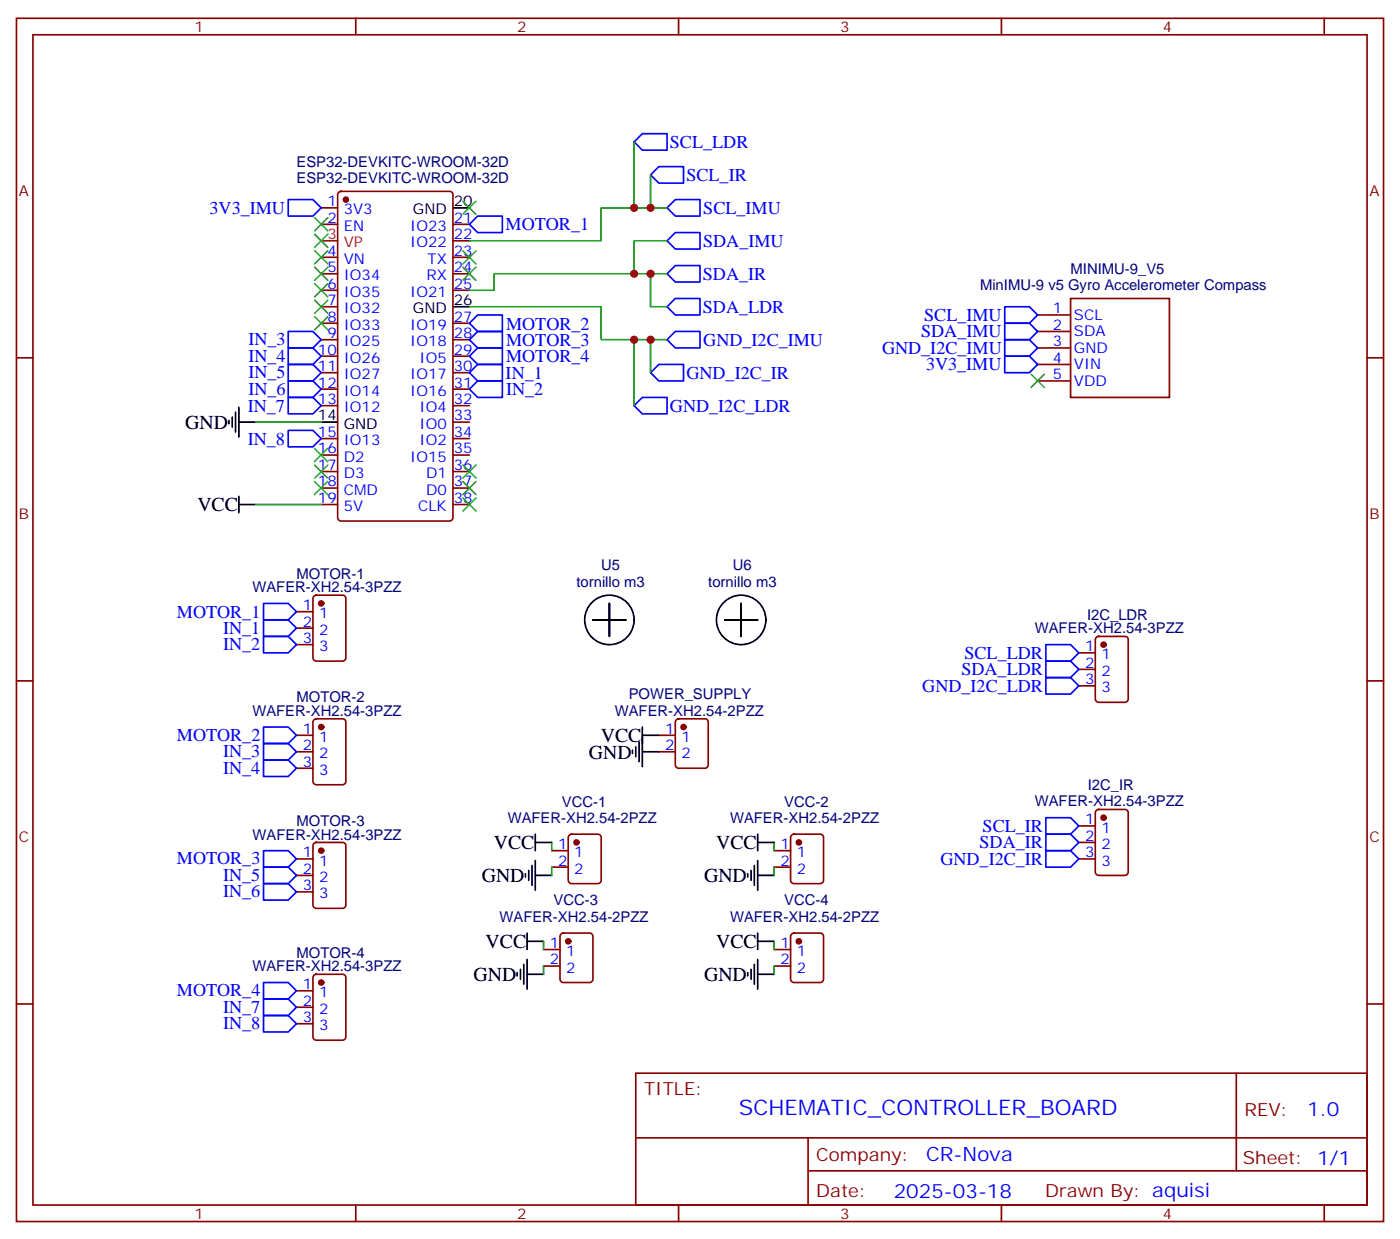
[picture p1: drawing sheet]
<svg xmlns="http://www.w3.org/2000/svg" width="300mm" height="265mm" viewBox="0 0 300 265" stroke-linecap="round" stroke-linejoin="round" font-family="sans-serif">
<g fill="none" stroke="#870000" stroke-width=".35">
<path d="M3.5 3.9h292.8v257.5h-292.8zM7.1 7.4h285.7v250.5h-285.7zM76.2 3.9v3.5M145.3 3.9v3.5M214.5 3.9v3.5M283.6 3.9v3.5M68.8 58.6h3.5M68.8 55.1h3.5M68.8 48h3.5M68.8 44.5h3.5M72.6 41.2l.4-.2h23.3a.71 .71 0 0 1 .7 .7v69.1a.76 .76 0 0 1-.7 .7h-23.3a.76 .76 0 0 1-.7-.7v-69.1zM97 58.6h3.5"/>
<path d="M97 55.1h3.5M97 51.5h3.5M97 48h3.5M3.5 76.6h3.6M68.8 79.8h3.5M68.8 76.2h3.5M68.8 72.7h3.5M68.8 69.2h3.5M68.8 62.1h3.5M68.8 65.7h3.5M97 79.8h3.5M97 76.2h3.5"/>
<path d="M97 72.7h3.5M97 69.2h3.5M97 62.1h3.5M222.2 67.4h7.1M222.2 70.9h7.1M222.2 74.5h7.1M222.2 78h7.1M229.3 63.9h21.2v21.2h-21.2zM292.8 76.6h3.5M68.8 97.4h3.5M68.8 93.9h3.5M68.8 86.8h3.5"/>
<path d="M68.8 83.3h3.5M97 97.4h3.5M97 93.9h3.5M97 90.3h3.5M97 86.8h3.5M97 83.3h3.5M222.2 81.5h7.1M68.8 108h3.5M68.8 104.5h3.5M68.8 100.9h3.5M97 108h3.5M97 104.5h3.5"/>
<path d="M97 100.9h3.5M63.5 130.9h3.5M63.5 134.4h3.5M63.5 138h3.5M67.3 127.6l.4-.2h5.7a.71 .71 0 0 1 .7 .7v12.7a.76 .76 0 0 1-.7 .7h-5.7a.76 .76 0 0 1-.7-.7v-12.7zM231.1 139.7h3.5M234.8 136.4l.5-.2h5.6a.71 .71 0 0 1 .8 .7v12.7a.76 .76 0 0 1-.8 .7h-5.6a.76 .76 0 0 1-.7-.7v-12.7zM3.5 145.7h3.6M63.5 157.4h3.5M67.3 154.1l.4-.3h5.7a.71 .71 0 0 1 .7 .8v12.7a.76 .76 0 0 1-.7 .7h-5.7a.76 .76 0 0 1-.7-.7v-12.7zM141.1 157.4h3.5M144.9 154.1l.4-.3h5.7a.71 .71 0 0 1 .7 .8v9.1a.76 .76 0 0 1-.7 .7h-5.7a.76 .76 0 0 1-.7-.7v-9.1z"/>
<path d="M231.1 143.3h3.5M231.1 146.8h3.5M292.8 145.7h3.5M63.5 160.9h3.5M63.5 164.4h3.5M121.9 178.7l.5-.2h5.7a.71 .71 0 0 1 .7 .7v9.2a.76 .76 0 0 1-.7 .7h-5.7a.76 .76 0 0 1-.7-.7v-9.2zM141.1 160.9h3.5M169.6 178.7l.4-.2h5.7a.71 .71 0 0 1 .7 .7v9.2a.76 .76 0 0 1-.7 .7h-5.7a.76 .76 0 0 1-.7-.7v-9.2zM231.1 176.8h3.5M234.8 173.5l.5-.3h5.6a.71 .71 0 0 1 .8 .8v12.7a.76 .76 0 0 1-.8 .7h-5.6a.76 .76 0 0 1-.7-.7v-12.7zM63.5 183.8h3.5M63.5 187.4h3.5"/>
<path d="M63.5 190.9h3.5M67.3 180.5l.4-.2h5.7a.71 .71 0 0 1 .7 .7v12.7a.76 .76 0 0 1-.7 .7h-5.7a.76 .76 0 0 1-.7-.7v-12.7zM118.2 182.1h3.5M118.2 185.6h3.5M120.2 199.9l.4-.2h5.7a.71 .71 0 0 1 .7 .7v9.2a.76 .76 0 0 1-.7 .7h-5.7a.76 .76 0 0 1-.7-.7v-9.2zM165.8 182.1h3.5M165.8 185.6h3.5M169.6 199.9l.4-.2h5.7a.71 .71 0 0 1 .7 .7v9.2a.76 .76 0 0 1-.7 .7h-5.7a.76 .76 0 0 1-.7-.7v-9.2zM231.1 180.3h3.5M231.1 183.8h3.5M3.5 214.9h3.6M63.5 212.1h3.5"/>
<path d="M63.5 215.6h3.5M63.5 219.1h3.5M67.3 208.7l.4-.2h5.7a.71 .71 0 0 1 .7 .7v12.7a.76 .76 0 0 1-.7 .7h-5.7a.76 .76 0 0 1-.7-.7v-12.7zM116.4 203.2h3.5M116.4 206.8h3.5M165.8 203.2h3.5M165.8 206.8h3.5M292.8 214.9h3.5M136.2 229.7h156.6v28.2h-156.6zM264.8 229.7v20.9M76.2 257.9v3.5M136.2 243.5h156.5"/>
<path d="M145.3 257.9v3.5M173.1 250.6h119.6M173.1 243.5v14.2M214.5 257.9v3.5M283.6 257.9v3.5"/>
</g>
<g fill="none" stroke="#000" stroke-width=".35">
<path d="M97 44.5h3.5M97 65.7h3.5M49 90v.7M49.7 89.3v2.1M50.4 88.2v4.3M51.2 90.3h3.5M51.2 87.2v6.3M68.8 90.3h3.5M51.2 108h3.5M51.2 106.2v3.5M130.5 129.2v3.5h3.6h-3.6v3.5v-3.5h-3.5h3.5zM158.7 129.2v3.5h3.6h-3.6v3.5v-3.5h-3.5h3.5z"/>
<path d="M136.2 159.8v2.2M136.9 158.8v4.2M137.6 155.6v8.5M137.6 157.4h3.5M114.7 178.5v3.6M135.5 160.5v.8M137.6 160.9h3.5M162.3 178.5v3.6M112.5 187v.7M112.9 199.7v3.5M113.2 186.3v2.1M113.9 185.2v4.3"/>
<path d="M114.7 187.4h3.5M114.7 184.2v6.3M114.7 180.3h3.5M160.2 187v.7M160.9 186.3v2.1M161.6 185.2v4.3M162.3 187.4h3.5M162.3 184.2v6.3M162.3 199.7v3.5M162.3 180.3h3.5M110.8 208.2v.7M111.5 207.5v2.1"/>
<path d="M112.2 206.4v4.2M112.9 201.5h3.5M112.9 205.4v6.3M112.9 208.5h3.5M160.2 208.2v.7M160.9 207.5v2.1M161.6 206.4v4.2M162.3 205.4v6.3M162.3 201.5h3.5M162.3 208.5h3.5"/>
<circle cx="130.5" cy="132.7" r="5.3"/>
<circle cx="158.7" cy="132.7" r="5.3"/>
</g>
<path d="M68.8 51.5h3.5" fill="none" stroke="#f00" stroke-width=".35"/>
<g fill="#870000" stroke="#870000" stroke-width=".35">
<circle cx="74.1" cy="42.7" r=".53"/>
<circle cx="236.4" cy="138" r=".53"/>
<circle cx="236.4" cy="175" r=".53"/>
<circle cx="68.8" cy="129.2" r=".53"/>
<circle cx="68.8" cy="155.6" r=".53"/>
<circle cx="68.8" cy="182.1" r=".53"/>
<circle cx="68.8" cy="210.3" r=".53"/>
<circle cx="146.4" cy="155.6" r=".53"/>
<circle cx="123.5" cy="180.3" r=".53"/>
<circle cx="171.1" cy="180.3" r=".53"/>
<circle cx="171.1" cy="201.5" r=".53"/>
<circle cx="121.7" cy="201.5" r=".53"/>
</g>
<g fill="none" stroke="#3c3" stroke-width=".35">
<path d="M67.4 46.6l2.8 2.8M67.4 50.1l2.8 2.9M67.4 53.7l2.8 2.8M67.4 57.2l2.8 2.8M70.2 46.6l-2.8 2.8M70.2 50.1l-2.8 2.9M70.2 53.7l-2.8 2.8M70.2 57.2l-2.8 2.8M99.1 53.7l2.9 2.8M99.1 57.2l2.9 2.8M99.1 43.1l2.9 2.8M102 53.7l-2.9 2.8"/>
<path d="M102 57.2l-2.9 2.8M102 43.1l-2.9 2.8M67.4 60.7l2.8 2.8M67.4 64.2l2.8 2.9M67.4 67.8l2.8 2.8M70.2 60.7l-2.8 2.8M70.2 64.2l-2.8 2.9M70.2 67.8l-2.8 2.8M67.4 96l2.8 2.8M67.4 99.5l2.8 2.8M70.2 96l-2.8 2.8M70.2 99.5l-2.8 2.8"/>
<path d="M99.1 99.5l2.9 2.8M102 99.5l-2.9 2.8M220.8 80.1l2.9 2.8M223.7 80.1l-2.9 2.8M67.4 103l2.8 2.9M70.2 103l-2.8 2.9M99.1 106.6l2.9 2.8M99.1 103l2.9 2.9M102 106.6l-2.9 2.8M102 103l-2.9 2.9"/>
</g>
<g fill="none" stroke="#00f" stroke-width=".35">
<path d="M135.8 30.4l1.8-1.8h5.3v3.5h-5.3zM139.3 37.4l1.8-1.7h5.3v3.5h-5.3zM61.7 42.7h5.3l1.8 1.8-1.8 1.7h-5.3zM100.5 48l1.8-1.8h5.3v3.6h-5.3zM142.9 44.5l1.7-1.8h5.3v3.5h-5.3zM142.9 51.5l1.7-1.7h5.3v3.5h-5.3zM144.6 56.8h5.3v3.6h-5.3l-1.7-1.8zM61.7 70.9h5.3l1.8 1.8-1.8 1.8h-5.3zM61.7 74.5h5.3l1.8 1.7-1.8 1.8h-5.3zM61.7 78h5.3l1.8 1.8-1.8 1.7h-5.3zM100.5 69.2l1.8-1.8h5.3v3.5h-5.3zM100.5 72.7l1.8-1.8h5.3v3.6h-5.3z"/>
<path d="M100.5 79.8l1.8-1.8h5.3v3.5h-5.3zM102.3 74.5h5.3v3.5h-5.3l-1.8-1.8zM139.3 79.8l1.8-1.8h5.3v3.5h-5.3zM142.9 72.7l1.7-1.8h5.3v3.6h-5.3zM142.9 65.7l1.7-1.8h5.3v3.5h-5.3zM215.2 72.7h5.3l1.7 1.8-1.7 1.7h-5.3zM215.2 69.2h5.3l1.7 1.7-1.7 1.8h-5.3zM215.2 65.7h5.3l1.7 1.7-1.7 1.8h-5.3zM215.2 76.2h5.3l1.7 1.8-1.7 1.8h-5.3zM61.7 81.5h5.3l1.8 1.8-1.8 1.8h-5.3zM61.7 92.1h5.3l1.8 1.8-1.8 1.7h-5.3zM61.7 85.1h5.3l1.8 1.7-1.8 1.8h-5.3z"/>
<path d="M100.5 83.3l1.8-1.8h5.3v3.6h-5.3zM135.8 86.8l1.8-1.7h5.3v3.5h-5.3zM56.4 129.2h5.3l1.8 1.7-1.8 1.8h-5.3zM56.4 132.7h5.3l1.8 1.7-1.8 1.8h-5.3zM56.4 136.2h5.3l1.8 1.8-1.8 1.7h-5.3zM224 138h5.3l1.8 1.7-1.8 1.8h-5.3zM56.4 155.6h5.3l1.8 1.8-1.8 1.7h-5.3zM56.4 159.1h5.3l1.8 1.8-1.8 1.8h-5.3zM224 141.5h5.3l1.8 1.8-1.8 1.7h-5.3zM224 145h5.3l1.8 1.8-1.8 1.8h-5.3zM56.4 162.7h5.3l1.8 1.7-1.8 1.8h-5.3zM224 175h5.3l1.8 1.8-1.8 1.7h-5.3z"/>
<path d="M224 178.5h5.3l1.8 1.8-1.8 1.8h-5.3zM56.4 182.1h5.3l1.8 1.7-1.8 1.8h-5.3zM56.4 185.6h5.3l1.8 1.8-1.8 1.7h-5.3zM56.4 189.1h5.3l1.8 1.8-1.8 1.8h-5.3zM224 182.1h5.3l1.8 1.7-1.8 1.8h-5.3zM56.4 210.3h5.3l1.8 1.8-1.8 1.7h-5.3zM56.4 213.8h5.3l1.8 1.8-1.8 1.7h-5.3zM56.4 217.3h5.3l1.8 1.8-1.8 1.8h-5.3z"/>
</g>
<g fill="none" stroke="#008700" stroke-width=".35">
<path d="M135.8 30.4v14.1M139.3 37.4v7.1M139.3 58.6v7.1h3.6M142.9 44.5h-14.1v7h-28.3M142.9 58.6h-37.1v3.5h-5.3M142.9 51.5h-7.1v7.1M100.5 65.7h28.3v7h14.1M135.8 72.7v14.1M139.3 72.7v7.1M54.7 90.3h14.1M54.7 108h14.1M118.2 180.3v1.8"/>
<path d="M118.2 185.6v1.8M165.8 180.3v1.8M165.8 185.6v1.8M116.4 201.5v1.7M116.4 206.8v1.7M165.8 201.5v1.7M165.8 206.8v1.7"/>
</g>
<g fill="#c00">
<circle cx="139.3" cy="44.5" r=".88"/>
<circle cx="135.8" cy="44.5" r=".88"/>
<circle cx="139.3" cy="72.7" r=".88"/>
<circle cx="135.8" cy="72.7" r=".88"/>
<circle cx="135.8" cy="58.6" r=".88"/>
<circle cx="139.3" cy="58.6" r=".88"/>
</g>
<text font-size="4.6" fill="#00f" x="158.3" y="238.7">SCHEMATIC_CONTROLLER_BOARD</text>
<g font-size="4.2">
<text x="39.7" y="91.8">GND</text>
<text x="42.3" y="109.5">VCC</text>
<text x="128.7" y="158.9">VCC</text>
<text x="126.1" y="162.4">GND</text>
<text x="105.8" y="181.7">VCC</text>
<text x="153.4" y="181.7">VCC</text>
<text x="103.2" y="188.8">GND</text>
<text x="150.8" y="188.8">GND</text>
<text x="104" y="202.9">VCC</text>
<text x="153.4" y="202.9">VCC</text>
<text x="101.4" y="210">GND</text>
<text x="150.8" y="210">GND</text>
</g>
<g font-size="4.2" fill="#00f">
<text x="280" y="239">1.0</text>
<text x="198.3" y="248.5">CR-Nova</text>
<text x="191.4" y="256.3">2025-03-18</text>
</g>
<g font-size="3.9" fill="#00f">
<text x="143.5" y="31.7">SCL_LDR</text>
<text x="147" y="38.7">SCL_IR</text>
<text x="44.9" y="45.8">3V3_IMU</text>
<text x="150.6" y="45.7">SCL_IMU</text>
<text x="108.3" y="49.3">MOTOR_1</text>
<text x="150.6" y="52.8">SDA_IMU</text>
<text x="150.5" y="59.9">SDA_IR</text>
<text x="108.4" y="70.5">MOTOR_2</text>
<text x="150.5" y="66.9">SDA_LDR</text>
<text x="198" y="68.7">SCL_IMU</text>
<text x="53.2" y="73.9">IN_3</text>
<text x="53.2" y="77.4">IN_4</text>
<text x="108.4" y="74.1">MOTOR_3</text>
<text x="108.4" y="77.6">MOTOR_4</text>
<text x="150.6" y="74">GND_I2C_IMU</text>
<text x="188.9" y="75.7">GND_I2C_IMU</text>
<text x="197.3" y="72.2">SDA_IMU</text>
<text x="53.2" y="81">IN_5</text>
<text x="108.3" y="81">IN_1</text>
<text x="147" y="81.1">GND_I2C_IR</text>
<text x="198.3" y="79.3">3V3_IMU</text>
<text x="53.1" y="88.1">IN_7</text>
<text x="53.2" y="84.5">IN_6</text>
<text x="108.4" y="84.6">IN_2</text>
<text x="143.5" y="88.1">GND_I2C_LDR</text>
<text x="53.1" y="95.1">IN_8</text>
<text x="37.9" y="132.2">MOTOR_1</text>
<text x="47.8" y="135.7">IN_1</text>
<text x="47.8" y="139.1">IN_2</text>
<text x="206.6" y="141">SCL_LDR</text>
<text x="197.5" y="148">GND_I2C_LDR</text>
<text x="205.9" y="144.5">SDA_LDR</text>
<text x="37.9" y="158.5">MOTOR_2</text>
<text x="47.8" y="162.1">IN_3</text>
<text x="47.8" y="165.6">IN_4</text>
<text x="210.5" y="178">SCL_IR</text>
<text x="37.9" y="185">MOTOR_3</text>
<text x="201.4" y="185.1">GND_I2C_IR</text>
<text x="209.8" y="181.6">SDA_IR</text>
<text x="47.8" y="188.5">IN_5</text>
<text x="47.8" y="192.1">IN_6</text>
<text x="37.9" y="213.2">MOTOR_4</text>
<text x="47.8" y="216.7">IN_7</text>
<text x="47.8" y="220.3">IN_8</text>
</g>
<g font-size="3.9" fill="#800">
<text x="137.9" y="234.3">TITLE:</text>
<text x="266.6" y="239">REV:</text>
<text x="174.8" y="248.5">Company:</text>
<text x="266.2" y="249.1">Sheet: 1/1</text>
<text x="174.8" y="256.2">Date:</text>
<text x="223.9" y="256.2">Drawn By: aquisi</text>
</g>
<g font-size="3.2" fill="#800">
<text x="41.6" y="6.9">1</text>
<text x="110.8" y="6.9">2</text>
<text x="179.9" y="6.9">3</text>
<text x="249.1" y="6.9">4</text>
<text x="4.1" y="42">A</text>
<text x="293.3" y="42">A</text>
<text x="4.1" y="111.2">B</text>
<text x="293.3" y="111.2">B</text>
<text x="4.1" y="180.3">C</text>
<text x="293.3" y="180.3">C</text>
<text x="41.6" y="260.9">1</text>
<text x="110.8" y="260.9">2</text>
<text x="179.9" y="260.9">3</text>
<text x="249.1" y="260.9">4</text>
</g>
<g font-size="3.2" fill="#000080">
<text x="63.5" y="35.7">ESP32-DEVKITC-WROOM-32D</text>
<text x="63.5" y="39.2">ESP32-DEVKITC-WROOM-32D</text>
<text x="229.3" y="58.6">MINIMU-9_V5</text>
<text x="209.9" y="62.1">MinIMU-9 v5 Gyro Accelerometer Compass</text>
<text x="63.5" y="123.9">MOTOR-1</text>
<text x="123.5" y="125.6">tornillo m3</text>
<text x="128.8" y="122.1">U5</text>
<text x="151.7" y="125.6">tornillo m3</text>
<text x="157" y="122.1">U6</text>
<text x="54.1" y="126.8">WAFER-XH2.54-3PZZ</text>
<text x="221.6" y="135.6">WAFER-XH2.54-3PZZ</text>
<text x="232.8" y="132.7">I2C_LDR</text>
<text x="134.7" y="149.7">POWER_SUPPLY</text>
<text x="54.1" y="153.2">WAFER-XH2.54-3PZZ</text>
<text x="63.5" y="150.3">MOTOR-2</text>
<text x="131.7" y="153.2">WAFER-XH2.54-2PZZ</text>
<text x="120.4" y="172.6">VCC-1</text>
<text x="168" y="172.6">VCC-2</text>
<text x="221.6" y="172.6">WAFER-XH2.54-3PZZ</text>
<text x="233" y="169.1">I2C_IR</text>
<text x="54.1" y="179.8">WAFER-XH2.54-3PZZ</text>
<text x="63.5" y="176.8">MOTOR-3</text>
<text x="108.7" y="176.1">WAFER-XH2.54-2PZZ</text>
<text x="156.4" y="176.1">WAFER-XH2.54-2PZZ</text>
<text x="107" y="197.3">WAFER-XH2.54-2PZZ</text>
<text x="118.6" y="193.8">VCC-3</text>
<text x="156.4" y="197.3">WAFER-XH2.54-2PZZ</text>
<text x="168" y="193.8">VCC-4</text>
<text x="54.1" y="207.9">WAFER-XH2.54-3PZZ</text>
<text x="63.5" y="205">MOTOR-4</text>
</g>
<g font-size="3.2" fill="#00f">
<text x="70.1" y="47.7">2</text>
<text x="70.1" y="44.1">1</text>
<text x="73.6" y="45.9">3V3</text>
<text x="97.2" y="47.7">21</text>
<text x="73.6" y="49.4">EN</text>
<text x="87.8" y="53">IO22</text>
<text x="87.8" y="49.4">IO23</text>
<text x="97.2" y="51.2">22</text>
<text x="70.1" y="58.2">5</text>
<text x="70.1" y="54.7">4</text>
<text x="73.6" y="56.5">VN</text>
<text x="91.6" y="56.5">TX</text>
<text x="97.2" y="58.2">24</text>
<text x="97.2" y="54.7">23</text>
<text x="70.1" y="65.3">7</text>
<text x="70.1" y="61.8">6</text>
<text x="73.6" y="63.5">IO35</text>
<text x="73.6" y="60">IO34</text>
<text x="87.8" y="63.5">IO21</text>
<text x="91.3" y="60">RX</text>
<text x="97.2" y="61.8">25</text>
<text x="70.1" y="68.8">8</text>
<text x="73.6" y="70.6">IO33</text>
<text x="73.6" y="67.1">IO32</text>
<text x="87.8" y="70.6">IO19</text>
<text x="97.2" y="68.8">27</text>
<text x="225.5" y="67.1">1</text>
<text x="225.5" y="70.6">2</text>
<text x="230" y="68.5">SCL</text>
<text x="68.1" y="75.9">10</text>
<text x="70.1" y="72.4">9</text>
<text x="73.6" y="77.6">IO26</text>
<text x="73.6" y="74.1">IO25</text>
<text x="87.8" y="74.1">IO18</text>
<text x="89.9" y="77.6">IO5</text>
<text x="97.2" y="75.9">29</text>
<text x="97.2" y="72.4">28</text>
<text x="225.5" y="74.1">3</text>
<text x="225.5" y="77.6">4</text>
<text x="230" y="72">SDA</text>
<text x="230" y="75.5">GND</text>
<text x="68.1" y="82.9">12</text>
<text x="68.1" y="79.4">11</text>
<text x="73.6" y="81.2">IO27</text>
<text x="87.8" y="81.2">IO17</text>
<text x="97.2" y="82.9">31</text>
<text x="97.2" y="79.4">30</text>
<text x="225.5" y="81.2">5</text>
<text x="230" y="79.1">VIN</text>
<text x="230" y="82.6">VDD</text>
<text x="68.1" y="86.5">13</text>
<text x="73.6" y="88.2">IO12</text>
<text x="73.6" y="84.7">IO14</text>
<text x="87.8" y="84.7">IO16</text>
<text x="89.9" y="88.2">IO4</text>
<text x="97.2" y="90">33</text>
<text x="97.2" y="86.5">32</text>
<text x="68.1" y="93.5">15</text>
<text x="73.6" y="95.3">IO13</text>
<text x="89.9" y="95.3">IO2</text>
<text x="89.9" y="91.8">IO0</text>
<text x="97.2" y="93.5">34</text>
<text x="68.1" y="100.6">17</text>
<text x="68.1" y="97">16</text>
<text x="73.6" y="98.8">D2</text>
<text x="87.8" y="98.8">IO15</text>
<text x="97.2" y="100.6">36</text>
<text x="97.2" y="97">35</text>
<text x="68.1" y="107.6">19</text>
<text x="68.1" y="104.1">18</text>
<text x="73.6" y="105.9">CMD</text>
<text x="73.6" y="102.3">D3</text>
<text x="91.2" y="105.9">D0</text>
<text x="91.2" y="102.3">D1</text>
<text x="97.2" y="107.6">38</text>
<text x="97.2" y="104.1">37</text>
<text x="73.6" y="109.4">5V</text>
<text x="89.5" y="109.4">CLK</text>
<text x="64.8" y="130.6">1</text>
<text x="64.8" y="134.1">2</text>
<text x="64.8" y="137.6">3</text>
<text x="68.3" y="132.3">1</text>
<text x="68.3" y="135.9">2</text>
<text x="68.3" y="139.4">3</text>
<text x="232.4" y="139.4">1</text>
<text x="232.4" y="142.9">2</text>
<text x="235.9" y="141.1">1</text>
<text x="232.4" y="146.4">3</text>
<text x="235.9" y="144.7">2</text>
<text x="235.9" y="148.2">3</text>
<text x="64.8" y="157">1</text>
<text x="64.8" y="160.5">2</text>
<text x="68.3" y="158.8">1</text>
<text x="142.4" y="157">1</text>
<text x="142.4" y="160.5">2</text>
<text x="145.9" y="158.8">1</text>
<text x="64.8" y="164.1">3</text>
<text x="68.3" y="162.3">2</text>
<text x="68.3" y="165.8">3</text>
<text x="145.9" y="162.3">2</text>
<text x="232.4" y="176.4">1</text>
<text x="232.4" y="180">2</text>
<text x="235.9" y="178.2">1</text>
<text x="64.8" y="183.5">1</text>
<text x="68.3" y="185.2">1</text>
<text x="119.5" y="181.7">1</text>
<text x="119.5" y="185.2">2</text>
<text x="123" y="183.5">1</text>
<text x="167.1" y="181.7">1</text>
<text x="167.1" y="185.2">2</text>
<text x="170.6" y="183.5">1</text>
<text x="232.4" y="183.5">3</text>
<text x="235.9" y="181.7">2</text>
<text x="235.9" y="185.2">3</text>
<text x="64.8" y="187">2</text>
<text x="64.8" y="190.5">3</text>
<text x="68.3" y="188.8">2</text>
<text x="123" y="187">2</text>
<text x="170.6" y="187">2</text>
<text x="68.3" y="192.3">3</text>
<text x="117.8" y="202.9">1</text>
<text x="167.1" y="202.9">1</text>
<text x="117.8" y="206.4">2</text>
<text x="121.2" y="204.6">1</text>
<text x="121.2" y="208.2">2</text>
<text x="167.1" y="206.4">2</text>
<text x="170.6" y="204.6">1</text>
<text x="170.6" y="208.2">2</text>
<text x="64.8" y="211.7">1</text>
<text x="64.8" y="215.2">2</text>
<text x="68.3" y="213.5">1</text>
<text x="64.8" y="218.8">3</text>
<text x="68.3" y="217">2</text>
<text x="68.3" y="220.5">3</text>
</g>
<g font-size="3.2">
<text x="88.4" y="45.9">GND</text>
<text x="97.2" y="44.1">20</text>
<text x="97.2" y="65.3">26</text>
<text x="88.4" y="67.1">GND</text>
<text x="68.1" y="90">14</text>
<text x="73.6" y="91.8">GND</text>
</g>
<g font-size="3.2" fill="#f00">
<text x="70.1" y="51.2">3</text>
<text x="73.6" y="53">VP</text>
</g>
</svg>
